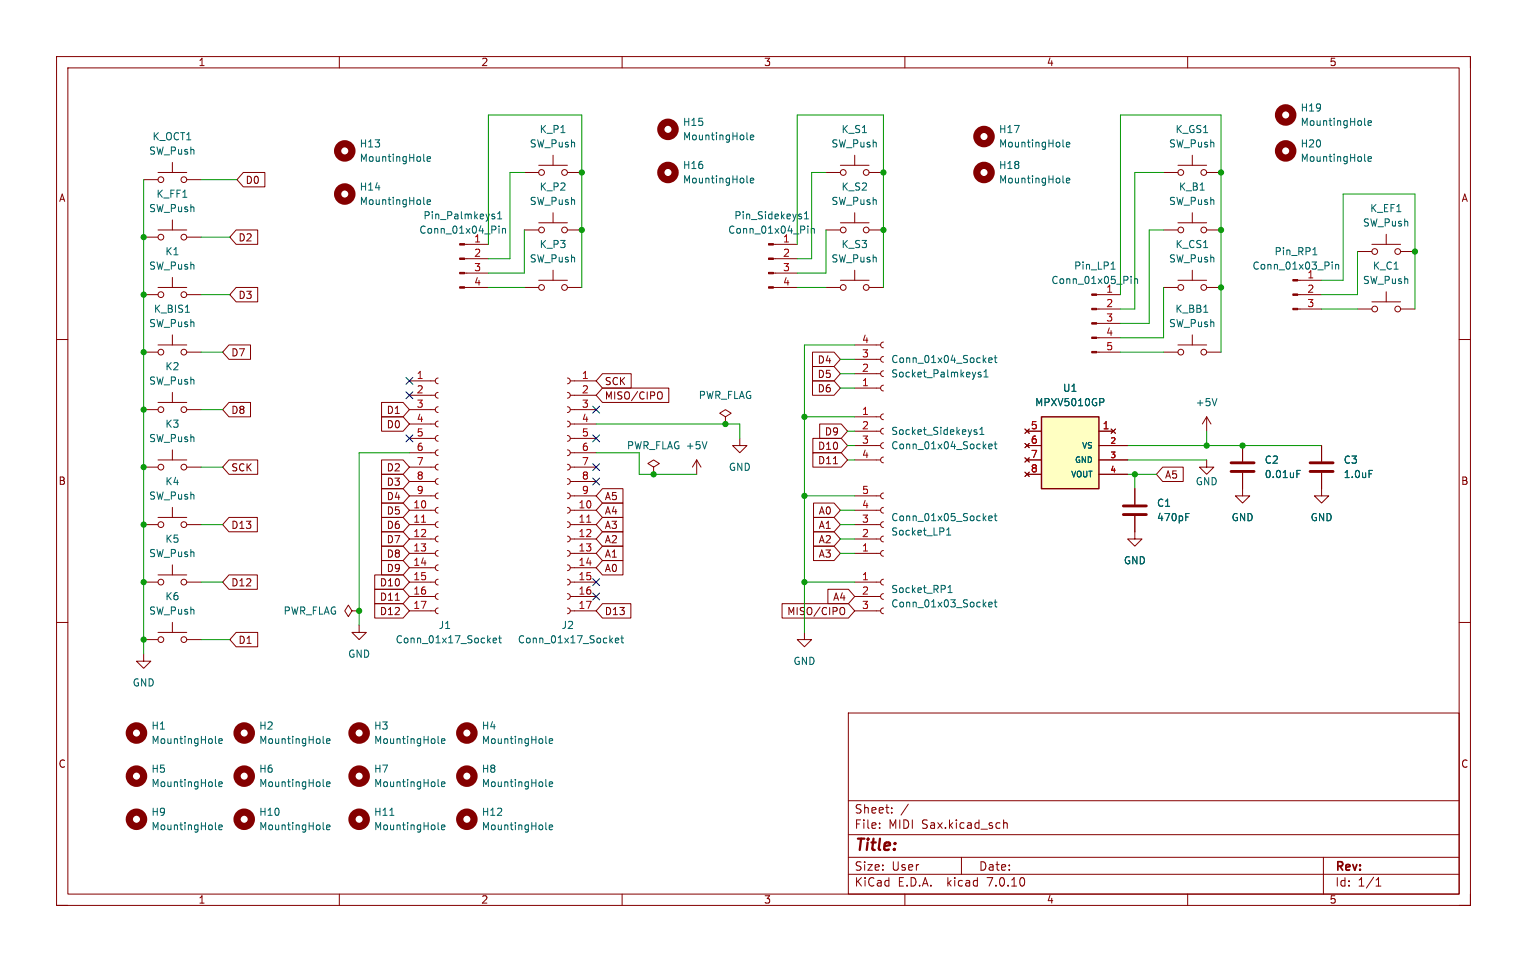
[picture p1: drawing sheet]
<svg xmlns="http://www.w3.org/2000/svg" width="270mm" height="170mm" viewBox="0 0 270 170" stroke-linecap="round" stroke-linejoin="round" font-family="sans-serif">
<g fill="none" stroke="#840000" stroke-width=".18">
<path d="M10 10h250v150h-250zM12 12h246v146h-246zM60 10v2M110 10v2M160 10v2M210 10v2M260 10v2M25.4 31.8h2.5M27.9 30.5h5.1M30.5 28.7v1.8M30.5 38.9v1.7M33 31.8h2.6"/>
<path d="M43 30.5h3.8v2.5h-3.8l-1.1-1.2zM92.7 30.5h2.5M95.2 39.4h5.1M95.2 29.2h5.1M97.8 27.4v1.8M97.8 37.6v1.8M100.3 30.5h2.6M146 30.5h2.6M148.6 39.4h5.1M148.6 29.2h5.1M151.1 27.4v1.8M151.1 37.6v1.8"/>
<path d="M153.7 30.5h2.5M205.7 30.5h2.6M208.3 39.4h5.1M208.3 29.2h5.1M210.8 27.4v1.8M210.8 37.6v1.8M213.4 30.5h2.5M10 60h2M25.4 52.1h2.5M25.4 41.9h2.5M27.9 40.6h5.1M27.9 50.8h5.1"/>
<path d="M30.5 49v1.8M30.5 59.2v1.8M33 52.1h2.6M33 41.9h2.6M41.8 40.6h3.8v2.6h-3.8l-1.2-1.3zM41.8 50.8h3.8v2.5h-3.8l-1.2-1.2zM82.1 50.8h4.3M82.1 48.3h4.3M82.1 45.7h4.3M82.1 43.2h4.3M92.7 40.6h2.5M92.7 50.8h2.5"/>
<path d="M95.2 49.5h5.1M97.8 47.8v1.7M100.3 40.6h2.6M100.3 50.8h2.6M136.8 50.8h4.2M136.8 48.3h4.2M136.8 45.7h4.2M136.8 43.2h4.2M146 40.6h2.6M146 50.8h2.6M148.6 49.5h5.1M151.1 47.8v1.7"/>
<path d="M153.7 40.6h2.5M153.7 50.8h2.5M193.9 54.6h4.2M193.9 59.7h4.2M193.9 57.2h4.2M193.9 52.1h4.2M205.7 40.6h2.6M205.7 50.8h2.6M208.3 49.5h5.1M210.8 47.8v1.7M210.8 59.2v1.8M213.4 40.6h2.5"/>
<path d="M213.4 50.8h2.5M229.5 49.5h4.2M229.5 54.6h4.2M229.5 52.1h4.2M240 54.6h2.6M240 44.5h2.6M242.6 43.2h5M242.6 53.3h5M245.1 41.4v1.8M245.1 51.6v1.7M247.6 54.6h2.6M247.6 44.5h2.6"/>
<path d="M258 60h2M25.4 72.4h2.5M25.4 62.2h2.5M27.9 61h5.1M27.9 71.1h5.1M30.5 69.3v1.8M30.5 79.5v1.8M33 72.4h2.6M33 62.2h2.6M40.5 71.1h3.8v2.6h-3.8l-1.1-1.3zM40.5 61h3.8v2.5h-3.8l-1.1-1.3zM67.5 73.7h3.8l1.1 1.2-1.1 1.3h-3.8z"/>
<path d="M67.5 71.1h3.8l1.1 1.3-1.1 1.3h-3.8zM72.4 72.4h4.6M72.4 77.5h4.6M72.4 74.9h4.6M72.4 69.9h4.6M72.4 67.3h4.6M77.5 79.5l-.4 .1-.1 .4 .1 .4 .4 .1M77.5 77l-.4 .1-.1 .4 .1 .3 .4 .2M77.5 74.4l-.4 .2-.1 .3 .1 .4 .4 .1M77.5 71.9l-.4 .1-.1 .4 .1 .3 .4 .2M77.5 69.3l-.4 .2-.1 .3 .1 .4 .4 .2M77.5 66.8l-.4 .1-.1 .4 .1 .4 .4 .1"/>
<path d="M100.3 79.5l.4 .2 .1 .3-.1 .4-.4 .1M100.3 77l.4 .1 .1 .4-.1 .3-.4 .2M100.3 74.4l.4 .2 .1 .3-.1 .4-.4 .1M100.3 71.9l.4 .1 .1 .4-.1 .4-.4 .1M100.3 69.3l.4 .2 .1 .4-.1 .3-.4 .2M100.3 66.8l.4 .2 .1 .3-.1 .4-.4 .1M100.8 72.4h4.6M100.8 77.5h4.6M100.8 74.9h4.6M100.8 69.9h4.6M100.8 67.3h4.6M106.5 66h5.1v2.6h-5.1l-1.1-1.3z"/>
<path d="M106.5 68.6h11.8v2.5h-11.8l-1.1-1.2zM116.6 69.3a.43 .43 0 0 1 .5 .4v.4a.43 .43 0 0 1-.5 .4M128.3 73.7l1-.7-1-.6-1 .6 1 .7v1.2M128.3 74.9h.1M130.8 77.5v1.2h1.3l-1.3 1.3-1.3-1.3h1.3M143.7 64.8h3.8l1.1 1.2-1.1 1.3h-3.8zM143.7 67.3h3.8l1.1 1.3-1.1 1.3h-3.8zM143.7 62.2h3.8l1.1 1.3-1.1 1.3h-3.8zM143.7 77.5h5l1.2 1.2-1.2 1.3h-5zM144.9 74.9h3.8l1.2 1.3-1.2 1.3h-3.8zM151.1 61h4.6M151.1 63.5h4.6"/>
<path d="M151.1 66h4.6M151.1 68.6h4.6M151.1 78.7h4.6M151.1 76.2h4.6M151.1 73.7h4.6M156.2 60.5l-.3 .1-.2 .3 .1 .4 .4 .2M156.2 63l-.3 .1-.2 .4 .1 .4 .4 .1M156.2 65.5l-.3 .2-.2 .3 .1 .4 .4 .1M156.2 68.1l-.3 .1-.2 .4 .1 .3 .4 .2M156.2 78.2l-.3 .2-.2 .3 .1 .4 .4 .1M156.2 75.7l-.3 .1-.2 .4 .1 .4 .4 .1M156.2 73.2l-.3 .1-.2 .3 .1 .4 .4 .2"/>
<path d="M181.2 75.8l.8 .8M181.2 78.4l.8 .7M181.6 78.7h2.5M181.6 76.2h2.5M182 75.8l-.8 .8M182 78.4l-.8 .7M193.9 62.2h4.2M194.3 78.7h5.1M194.3 76.2h2.5M196.5 75.8l.7 .8M197.2 75.8l-.7 .8M205.7 62.2h2.6"/>
<path d="M208.3 61h5.1M213.4 62.2h2.5M213.4 73.7l-.8 1.2M213.4 73.7v2.5M213.4 73.7l.7 1.2M219.7 78.7v2.8M233.7 78.7v2.8M25.4 92.7h2.5M25.4 82.6h2.5M27.9 91.4h5.1M27.9 81.3h5.1M30.5 89.7v1.7"/>
<path d="M30.5 99.8v1.8M33 92.7h2.6M33 82.6h2.6M40.5 81.3h5.1v2.5h-5.1l-1.1-1.2zM40.5 91.4h5v2.6h-5l-1.1-1.3zM67.5 83.8h3.8l1.1 1.3-1.1 1.3h-3.8zM67.5 81.3h3.8l1.1 1.3-1.1 1.2h-3.8zM67.5 94h3.8l1.1 1.2-1.1 1.3h-3.8zM67.5 91.4h3.8l1.1 1.3-1.1 1.3h-3.8zM67.5 88.9h3.8l1.1 1.3-1.1 1.2h-3.8zM67.5 96.5h3.8l1.1 1.3-1.1 1.3h-3.8zM67.5 86.4h3.8l1.1 1.2-1.1 1.3h-3.8z"/>
<path d="M67.5 99.1h3.8l1.1 1.2-1.1 1.3h-3.8zM72.4 92.7h4.6M72.4 82.6h4.6M72.4 87.6h4.6M72.4 90.2h4.6M72.4 95.2h4.6M72.4 97.8h4.6M72.4 85.1h4.6M72.4 80h4.6M77.5 99.8l-.4 .2-.1 .3 .1 .4 .4 .1M77.5 97.3l-.4 .1-.1 .4 .1 .3 .4 .2M77.5 94.7l-.4 .2-.1 .3 .1 .4 .4 .2"/>
<path d="M77.5 92.2l-.4 .1-.1 .4 .1 .4 .4 .1M77.5 89.7l-.4 .1-.1 .4 .1 .3 .4 .2M77.5 87.1l-.4 .2-.1 .3 .1 .4 .4 .1M77.5 84.6l-.4 .1-.1 .4 .1 .3 .4 .2M77.5 82l-.4 .2-.1 .3 .1 .4 .4 .2M100.3 99.8l.4 .2 .1 .3-.1 .4-.4 .1M100.3 97.3l.4 .1 .1 .4-.1 .4-.4 .1M100.3 94.7l.4 .2 .1 .4-.1 .3-.4 .2M100.3 92.2l.4 .2 .1 .3-.1 .4-.4 .1M100.3 89.7l.4 .1 .1 .4-.1 .3-.4 .2M100.3 87.1l.4 .2 .1 .3-.1 .4-.4 .1M100.3 84.6l.4 .1 .1 .4-.1 .4-.4 .1"/>
<path d="M100.3 82l.4 .2 .1 .4-.1 .3-.4 .2M100.8 92.7h4.6M100.8 82.6h4.6M100.8 87.6h4.6M100.8 90.2h4.6M100.8 95.2h4.6M100.8 97.8h4.6M100.8 85.1h4.6M100.8 80h4.6M106.5 88.9h3.7v2.5h-3.7l-1.1-1.2zM106.5 86.4h3.7v2.5h-3.7l-1.1-1.3zM106.5 91.4h3.7v2.6h-3.7l-1.1-1.3z"/>
<path d="M106.5 96.5h3.7v2.6h-3.7l-1.1-1.3zM106.5 94h3.7v2.5h-3.7l-1.1-1.3zM106.5 99.1h3.7v2.5h-3.7l-1.1-1.3zM115.6 82.6l1-.7-1-.6-1 .6 1 .7v1.2M115.6 83.8h.1M123.2 81.3l-.8 1.3M123.2 81.3v2.5M123.2 81.3l.8 1.3M143.7 80h5l1.2 1.3-1.2 1.3h-5zM143.8 96.5h3.7l1.1 1.3-1.1 1.3h-3.7zM143.8 88.9h3.7l1.1 1.3-1.1 1.2h-3.7zM143.8 91.4h3.7l1.1 1.3-1.1 1.3h-3.7z"/>
<path d="M143.8 94h3.7l1.1 1.2-1.1 1.3h-3.7zM147.4 82h.7M151.1 92.7h4.6M151.1 81.3h4.6M151.1 87.6h4.6M151.1 90.2h4.6M151.1 95.2h4.6M151.1 97.8h4.6M156.2 80.8l-.3 .1-.2 .4 .1 .3 .4 .2M156.2 87.1l-.3 .2-.2 .3 .1 .4 .4 .1M156.2 89.7l-.3 .1-.2 .4 .1 .3 .4 .2M156.2 92.2l-.3 .1-.2 .4 .1 .4 .4 .1"/>
<path d="M156.2 94.7l-.3 .2-.2 .3 .1 .4 .4 .2M156.2 97.3l-.3 .1-.2 .4 .1 .3 .4 .2M181.2 80.9l.8 .8M181.2 83.4l.8 .8M181.6 81.3h2.5M181.6 83.8h2.5M182 80.9l-.8 .8M182 83.4l-.8 .8M194.3 81.3h5.1M194.3 83.8h5.1M200.7 91.2v4h1.2l-1.2 1.3-1.3-1.3h1.3M200.7 86.4v2.8"/>
<path d="M205.6 82.5h3.6v2.6h-3.6l-1.1-1.3zM213.4 81.3v1.3h1.2l-1.2 1.2-1.3-1.2h1.3M219.7 83.6v4h1.3l-1.3 1.3-1.3-1.3h1.3M233.7 83.6v4h1.2l-1.2 1.3-1.3-1.3h1.3M10 110h2M25.4 115.6v1.2h1.3l-1.3 1.3-1.3-1.3h1.3M25.4 102.9h2.5M25.4 113h2.5M27.9 101.6h5.1M27.9 111.8h5.1M30.5 110v1.8M33 102.9h2.6"/>
<path d="M33 113h2.6M40.5 101.6h5v2.5h-5l-1.1-1.2zM41.8 111.8h3.8v2.5h-3.8l-1.2-1.3zM62.2 107.9l-.6-1-.6 1 .6 1.1 .6-1.1h1.3M63.5 107.9h.1M63.5 110.5v1.3h1.3l-1.3 1.2-1.3-1.2h1.3M66.3 104.1h5l1.1 1.3-1.1 1.3h-5zM66.3 101.6h5l1.1 1.3-1.1 1.2h-5zM66.3 106.7h5l1.1 1.2-1.1 1.3h-5zM69.9 106.1h.7M72.4 102.9h4.6M72.4 107.9h4.6"/>
<path d="M72.4 105.4h4.6M72.4 100.3h4.6M77.5 107.4l-.4 .2-.1 .3 .1 .4 .4 .2M77.5 104.9l-.4 .1-.1 .4 .1 .4 .4 .1M77.5 102.4l-.4 .1-.1 .4 .1 .3 .4 .2M100.3 107.4l.4 .2 .1 .4-.1 .3-.4 .2M100.3 104.9l.4 .2 .1 .3-.1 .4-.4 .1M100.3 102.4l.4 .1 .1 .4-.1 .3-.4 .2M100.8 102.9h4.6M100.8 107.9h4.6M100.8 105.4h4.6M100.8 100.3h4.6"/>
<path d="M106.5 106.7h5v2.5h-5l-1.1-1.3zM138.3 106.7h11.7l1.1 1.2-1.1 1.3h-11.7zM142.2 111.8v1.2h1.3l-1.3 1.3-1.2-1.3h1.2M146.4 104.1h3.6l1.1 1.3-1.1 1.3h-3.6zM148.8 107.4a.43 .43 0 0 1 .6 .4v.4a.43 .43 0 0 1-.6 .4M151.1 102.9h4.6M151.1 107.9h4.6M151.1 105.4h4.6M156.2 107.4l-.3 .2-.2 .3 .1 .4 .4 .2M156.2 104.9l-.3 .1-.2 .4 .1 .4 .4 .1M156.2 102.4l-.3 .1-.2 .4 .1 .3 .4 .2M258 110h2"/>
<path d="M150 126h108v32h-108zM60 158v2M110 158v2M150 154.5h108M150 151.5h108M150 147.5h108M150 141.5h108M155.5 146.2v.2M155.5 145.5v.1M157.7 143.5v.2M157.7 142.8v.1M160 158v2"/>
<path d="M160.6 142.1l-1.3 1.9M170 151.5v3M177.5 144.9v1.5M177.5 145.5l.2-.1 .3 .1 .1 .9M210 158v2M234 151.5v6.5M243.3 156.6h.9M243.3 155.5l.4-.4v1.5M260 158v2h-2M10 160h2"/>
<circle cx="28.4" cy="31.8" r=".51"/>
<circle cx="32.5" cy="31.8" r=".51"/>
<circle cx="95.8" cy="30.5" r=".51"/>
<circle cx="99.8" cy="30.5" r=".51"/>
<circle cx="149.1" cy="30.5" r=".51"/>
<circle cx="153.2" cy="30.5" r=".51"/>
<circle cx="208.8" cy="30.5" r=".51"/>
<circle cx="212.9" cy="30.5" r=".51"/>
<circle cx="28.4" cy="52.1" r=".51"/>
<circle cx="28.4" cy="41.9" r=".51"/>
<circle cx="32.5" cy="41.9" r=".51"/>
<circle cx="32.5" cy="52.1" r=".51"/>
<circle cx="95.8" cy="50.8" r=".51"/>
<circle cx="95.8" cy="40.6" r=".51"/>
<circle cx="99.8" cy="50.8" r=".51"/>
<circle cx="99.8" cy="40.6" r=".51"/>
<circle cx="149.1" cy="50.8" r=".51"/>
<circle cx="149.1" cy="40.6" r=".51"/>
<circle cx="153.2" cy="40.6" r=".51"/>
<circle cx="153.2" cy="50.8" r=".51"/>
<circle cx="208.8" cy="50.8" r=".51"/>
<circle cx="208.8" cy="40.6" r=".51"/>
<circle cx="212.9" cy="40.6" r=".51"/>
<circle cx="212.9" cy="50.8" r=".51"/>
<circle cx="243.1" cy="54.6" r=".51"/>
<circle cx="243.1" cy="44.5" r=".51"/>
<circle cx="247.1" cy="54.6" r=".51"/>
<circle cx="247.1" cy="44.5" r=".51"/>
<circle cx="28.4" cy="72.4" r=".51"/>
<circle cx="28.4" cy="62.2" r=".51"/>
<circle cx="32.5" cy="62.2" r=".51"/>
<circle cx="32.5" cy="72.4" r=".51"/>
<circle cx="208.8" cy="62.2" r=".51"/>
<circle cx="212.9" cy="62.2" r=".51"/>
<circle cx="28.4" cy="82.6" r=".51"/>
<circle cx="28.4" cy="92.7" r=".51"/>
<circle cx="32.5" cy="82.6" r=".51"/>
<circle cx="32.5" cy="92.7" r=".51"/>
<circle cx="28.4" cy="113" r=".51"/>
<circle cx="28.4" cy="102.9" r=".51"/>
<circle cx="32.5" cy="113" r=".51"/>
<circle cx="32.5" cy="102.9" r=".51"/>
</g>
<path d="M198.6 90.9h4.1M198.6 89.4h4.1M217.7 83.3h4M217.7 81.8h4M231.6 83.3h4.1M231.6 81.8h4.1" fill="none" stroke="#840000" stroke-width=".51"/>
<g fill="none" stroke="#006464" stroke-width=".18">
<path d="M74.9 36l.2 .1M74.9 28.3l.2 .2M75.5 35.7l.6-.1v-.2l-.4-.1-.2 .2 .1 .6h.5M75.5 28.1l.6-.1v-.3h-.4l-.2 .2 .1 .6h.5M87.1 38.3h.3l.1 .2-.2 .2h-.2M87.1 37.8l.3 .1M88 38.7h.7M88 37.8l.4-.4v1.3M88.2 39.9v.2M132.1 32.1l.2 .2M132.1 24.5l.2 .2M132.7 31.9l.6-.1-.1-.3h-.3l-.2 .2v.6h.5"/>
<path d="M132.7 24.3l.6-.1-.1-.3h-.3l-.2 .1v.6h.5M141.7 38.3v.3M142.2 38.7h.8M142.2 37.8l.4-.4v1.3M142.8 39.9v.2M187.9 25.8l.2 .2M187.9 32.1l.2 .2M188.6 25.6l.6-.2-.1-.2-.4-.1-.1 .2v.6h.5M188.6 31.9l.6-.1-.1-.3h-.4l-.1 .2v.6h.5M241.3 22l.2 .2M241.3 28.3l.2 .2M241.9 21.7l.6-.1-.1-.2-.3-.1-.2 .2 .1 .6h.4"/>
<path d="M241.9 28.1l.6-.1-.1-.3h-.3l-.2 .2 .1 .6h.4M32.8 55.2h.7M88.2 40.4v.8M88.8 40.5l.2-.1h.3l.1 .8M88.8 40.4v.8M142.8 40.4v.8M143.4 40.4v.8M143.4 40.5l.2-.1h.3l.1 .8M196.5 47.6h.7M196.7 46.5l.1-.2v1.3M200 48.8v.2M200 49.3v.8"/>
<path d="M200.6 49.3v.8M200.6 49.4l.2-.1h.3v.8M212.8 55.2h.8M232.1 45h.8M235.6 46.3v.1M235.6 46.7v.9M236.2 46.7v.9M236.2 46.8l.1-.1 .3 .1 .1 .8M125 78l-.4 1.3M172.3 76.3l.4 .1 .1 .2-.2 .2-.4-.1M172.3 76h.4M173.3 76.8h.7"/>
<path d="M173.3 75.9l.3-.4v1.3M173.4 65.8h-.3l-.1 .2v.1l.4 .2v.3h-.4M174 66.6h.7M174 65.7l.3-.4v1.3M174.8 63.7l.6-.2v-.2l-.4-.1-.2 .2 .1 .6h.5M174.8 78.9l.6-.1v-.3h-.4l-.2 .2 .1 .6h.5M175.8 63.2h.5M175.8 78.5h.5M176 62.8v1.1l.3 .2M176 78v1.1l.3 .2M194.9 70.4l.3 .3-.1 .3-.2 .1M215.2 70.4l-.4 1.3"/>
<path d="M167.4 94.6h.7M167.4 93.7l.4-.4v1.3M174.8 91.6l.6-.1v-.3h-.4l-.2 .2 .1 .6h.5M175.8 91.2h.5M176 90.7v1.1l.3 .2M209.7 91.4h.4M209.7 90.7h.6M229.3 83.7h.4M229.3 83.1h.6M242.1 83.1h.6M87.2 113.2l.6-.1-.1-.3h-.3l-.2 .1 .1 .6h.4M88.2 112.8h.4"/>
<path d="M88.3 112.3v1.1l.3 .2M108.8 113.2l.6-.1v-.3h-.4l-.2 .1 .1 .6h.5M109.8 112.8h.5M110 112.3v1.1l.3 .2M167.6 104.7h.8M167.6 103.8l.4-.4v1.3M174.8 106.8l.6-.1v-.2l-.4-.1-.2 .2 .1 .6h.5M175.8 106.4h.5M176 106v1.1l.3 .2M38.1 138.8l.2 .2M38.1 131.2l.2 .2M38.7 138.6l.6-.1-.1-.3h-.3l-.2 .1 .1 .6h.4"/>
<path d="M38.7 131l.6-.2-.1-.2-.3-.1-.2 .2 .1 .6h.4M57.1 131.2l.2 .2M57.1 138.8l.2 .2M57.7 138.6l.6-.1v-.3h-.4l-.2 .1 .1 .6h.5M57.7 131l.6-.2v-.2l-.4-.1-.2 .2 .1 .6h.5M77.5 131.2l.1 .2M77.5 138.8l.1 .2M78.1 138.6l.6-.1-.1-.3h-.4l-.1 .1v.6h.5M78.1 131l.6-.2-.1-.2-.4-.1-.1 .2v.6h.5M96.5 131.2l.2 .2M96.5 138.8l.2 .2M97.1 131l.6-.2v-.2l-.4-.1-.2 .2 .1 .6h.5"/>
<path d="M97.1 138.6l.6-.1v-.3h-.4l-.2 .1 .1 .6h.5M38.1 146.4l.2 .2M38.7 146.2l.6-.1-.1-.3h-.3l-.2 .2 .1 .6h.4M57.1 146.4l.2 .2M57.7 146.2l.6-.1v-.3h-.4l-.2 .2 .1 .6h.5M68.9 144.1h.8M77.5 146.4l.1 .2M78.1 146.2l.6-.1-.1-.3h-.4l-.1 .2v.6h.5M96.5 146.4l.2 .2M97.1 146.2l.6-.1v-.3h-.4l-.2 .2 .1 .6h.5"/>
</g>
<g fill="none" stroke="#840000" stroke-width="1.3">
<circle cx="61" cy="26.7" r="1.27"/>
<circle cx="61" cy="34.3" r="1.27"/>
<circle cx="118.1" cy="22.9" r="1.27"/>
<circle cx="118.1" cy="30.5" r="1.27"/>
<circle cx="174" cy="24.1" r="1.27"/>
<circle cx="174" cy="30.5" r="1.27"/>
<circle cx="227.3" cy="20.3" r="1.27"/>
<circle cx="227.3" cy="26.7" r="1.27"/>
<circle cx="24.1" cy="129.5" r="1.27"/>
<circle cx="24.1" cy="137.2" r="1.27"/>
<circle cx="43.2" cy="129.5" r="1.27"/>
<circle cx="43.2" cy="137.2" r="1.27"/>
<circle cx="63.5" cy="129.5" r="1.27"/>
<circle cx="63.5" cy="137.2" r="1.27"/>
<circle cx="82.5" cy="137.2" r="1.27"/>
<circle cx="82.5" cy="129.5" r="1.27"/>
<circle cx="24.1" cy="144.8" r="1.27"/>
<circle cx="43.2" cy="144.8" r="1.27"/>
<circle cx="63.5" cy="144.8" r="1.27"/>
<circle cx="82.5" cy="144.8" r="1.27"/>
</g>
<path d="M184.1 73.7h10.2v12.7h-10.2z" fill="#ffffc2" stroke="#ffffc2" stroke-width=".18"/>
<path d="M184.1 73.7h10.2v12.7h-10.2z" fill="none" stroke="#840000" stroke-width=".25"/>
<g fill="#840000" stroke="#840000" stroke-width=".18">
<path d="M135.9 50.7h.9v.2h-.9z"/>
<path d="M135.9 48.1h.9v.3h-.9z"/>
<path d="M135.9 45.6h.9v.2h-.9z"/>
<path d="M135.9 43.1h.9v.2h-.9z"/>
<path d="M193 62.1h.9v.3h-.9z"/>
<path d="M193 59.6h.9v.2h-.9z"/>
<path d="M193 57h.9v.3h-.9z"/>
<path d="M193 54.5h.9v.2h-.9z"/>
<path d="M193 51.9h.9v.3h-.9z"/>
<path d="M228.6 54.5h.9v.2h-.9z"/>
<path d="M228.6 51.9h.9v.3h-.9z"/>
<path d="M228.6 49.4h.9v.3h-.9z"/>
<path d="M81.3 50.7h.8v.2h-.8z"/>
<path d="M81.3 48.1h.8v.3h-.8z"/>
<path d="M81.3 45.6h.8v.2h-.8z"/>
<path d="M81.3 43.1h.8v.2h-.8z"/>
</g>
<path d="M74.5 92.3h.8M103.7 92.3h.8" fill="none" stroke="#a90000" stroke-width=".18"/>
<g fill="none" stroke="#009600" stroke-width=".18">
<path d="M25.4 31.8v83.8M35.6 31.8h6.3M92.7 30.5h-2.5v15.2h-3.8M146 30.5h-2.5v15.2h-2.5M205.7 30.5h-5v24.1h-2.6M35.6 52.1h5M35.6 41.9h5M86.4 43.2v-22.9h16.5v30.5M86.4 50.8h6.3M92.7 40.6v7.7h-6.3M141 43.2v-22.9h15.2v30.5M141 50.8h5"/>
<path d="M146 40.6v7.7h-5M198.1 52.1v-31.8h17.8v41.9M205.7 50.8v8.9h-7.6M205.7 40.6h-2.5v16.6h-5.1M233.7 54.6h6.3M233.7 49.5h3.8v-15.2h12.7v20.3M240 44.5v7.6h-6.3M35.6 62.2h3.8M35.6 72.4h3.8M105.4 74.9h25.4v2.6M142.2 73.7h8.9M148.6 68.6h2.5"/>
<path d="M148.6 63.5h2.5M148.6 66h2.5M149.9 78.7h1.2M149.9 76.2h1.2M151.1 61h-8.9v50.8M198.1 62.2h7.6M199.4 78.7h34.3M213.4 76.2v2.5M35.6 92.7h3.8M35.6 82.6h3.8M72.4 80h-8.9v30.5M105.4 80h7.6v3.8h10.2"/>
<path d="M142.2 87.6h8.9M148.6 90.2h2.5M148.6 92.7h2.5M148.6 95.2h2.5M148.6 97.8h2.5M149.9 81.3h1.2M199.4 81.3h14M199.4 83.8h5.1M200.7 83.8v2.6M35.6 102.9h3.8M35.6 113h5M142.2 102.9h8.9"/>
</g>
<g fill="none" stroke="#000084" stroke-width=".18">
<path d="M71.8 66.7l1.2 1.2M71.8 69.2l1.2 1.3M71.8 76.9l1.2 1.2M73 66.7l-1.2 1.2M73 69.2l-1.2 1.3M73 76.9l-1.2 1.2M104.8 76.9l1.2 1.2M104.8 71.8l1.2 1.2M106 76.9l-1.2 1.2M106 71.8l-1.2 1.2M104.8 81.9l1.2 1.3M104.8 84.5l1.2 1.2"/>
<path d="M106 81.9l-1.2 1.3M106 84.5l-1.2 1.2M104.8 102.3l1.2 1.2M104.8 104.8l1.2 1.2M106 102.3l-1.2 1.2M106 104.8l-1.2 1.2"/>
</g>
<g fill="#009600" stroke="#009600" stroke-width=".18">
<circle cx="142.2" cy="87.6" r=".46"/>
<circle cx="128.3" cy="74.9" r=".46"/>
<circle cx="142.2" cy="73.7" r=".46"/>
<circle cx="156.2" cy="40.6" r=".46"/>
<circle cx="142.2" cy="102.9" r=".46"/>
<circle cx="219.7" cy="78.7" r=".46"/>
<circle cx="200.7" cy="83.8" r=".46"/>
<circle cx="213.4" cy="78.7" r=".46"/>
<circle cx="25.4" cy="72.4" r=".46"/>
<circle cx="25.4" cy="82.6" r=".46"/>
<circle cx="25.4" cy="62.2" r=".46"/>
<circle cx="25.4" cy="92.7" r=".46"/>
<circle cx="250.2" cy="44.5" r=".46"/>
<circle cx="215.9" cy="40.6" r=".46"/>
<circle cx="215.9" cy="30.5" r=".46"/>
<circle cx="215.9" cy="50.8" r=".46"/>
<circle cx="156.2" cy="30.5" r=".46"/>
<circle cx="102.9" cy="40.6" r=".46"/>
<circle cx="102.9" cy="30.5" r=".46"/>
<circle cx="25.4" cy="41.9" r=".46"/>
<circle cx="25.4" cy="52.1" r=".46"/>
<circle cx="115.6" cy="83.8" r=".46"/>
<circle cx="25.4" cy="102.9" r=".46"/>
<circle cx="25.4" cy="113" r=".46"/>
<circle cx="63.5" cy="107.9" r=".46"/>
</g>
<text font-size="2.8" fill="#840000" x="151" y="150.9">Title:</text>
<g font-size="2.1" fill="#840000">
<text x="151" y="144">Sheet:</text>
<text x="151" y="146.7">File:</text>
<text x="157.1" y="146.7">MIDI</text>
<text x="163" y="146.7">Sax.kicad_sch</text>
<text x="151" y="154.1">Size:</text>
<text x="157.7" y="154.1">User</text>
<text x="173" y="154.1">Date:</text>
<text x="236" y="154.3">Rev:</text>
<text x="151" y="156.9">KiCad</text>
<text x="158.7" y="156.9">E.D.A.</text>
<text x="167.6" y="156.9">kicad</text>
<text x="174.8" y="156.9">7.0.10</text>
<text x="236" y="156.9">Id:</text>
<text x="240.1" y="156.9">1/1</text>
</g>
<g font-size="1.8" fill="#840000">
<text x="35" y="11.9">1</text>
<text x="85" y="11.9">2</text>
<text x="135" y="11.9">3</text>
<text x="185" y="11.9">4</text>
<text x="235" y="11.9">5</text>
<text x="10.3" y="35.9">A</text>
<text x="43.3" y="32.7">D0</text>
<text x="258.3" y="35.9">A</text>
<text x="42.1" y="42.9">D2</text>
<text x="42.1" y="53">D3</text>
<text x="40.8" y="63.2">D7</text>
<text x="144.5" y="64.5">D4</text>
<text x="106.8" y="68.3">SCK</text>
<text x="106.8" y="70.8">MISO/CIPO</text>
<text x="144.5" y="67">D5</text>
<text x="144.5" y="69.5">D6</text>
<text x="40.8" y="73.3">D8</text>
<text x="68.3" y="75.9">D0</text>
<text x="68.3" y="73.3">D1</text>
<text x="145.7" y="77.2">D9</text>
<text x="40.8" y="83.5">SCK</text>
<text x="68.3" y="83.5">D2</text>
<text x="144.5" y="79.7">D10</text>
<text x="144.5" y="82.2">D11</text>
<text x="10.3" y="85.9">B</text>
<text x="68.3" y="86">D3</text>
<text x="68.3" y="88.6">D4</text>
<text x="106.8" y="88.6">A5</text>
<text x="205.9" y="84.8">A5</text>
<text x="258.3" y="85.9">B</text>
<text x="40.8" y="93.7">D13</text>
<text x="68.3" y="93.7">D6</text>
<text x="68.3" y="91.1">D5</text>
<text x="106.8" y="91.1">A4</text>
<text x="106.8" y="93.7">A3</text>
<text x="144.7" y="91.1">A0</text>
<text x="144.7" y="93.7">A1</text>
<text x="68.3" y="96.2">D7</text>
<text x="68.3" y="98.7">D8</text>
<text x="68.3" y="101.3">D9</text>
<text x="106.8" y="98.7">A1</text>
<text x="106.8" y="96.2">A2</text>
<text x="106.8" y="101.3">A0</text>
<text x="144.7" y="98.7">A3</text>
<text x="144.7" y="96.2">A2</text>
<text x="40.8" y="103.8">D12</text>
<text x="67.1" y="106.4">D11</text>
<text x="67.1" y="103.8">D10</text>
<text x="147.2" y="106.4">A4</text>
<text x="42.1" y="114">D1</text>
<text x="67.1" y="108.9">D12</text>
<text x="106.8" y="108.9">D13</text>
<text x="139.1" y="108.9">MISO/CIPO</text>
<text x="10.3" y="135.9">C</text>
<text x="258.3" y="135.9">C</text>
<text x="35" y="159.9">1</text>
<text x="85" y="159.9">2</text>
<text x="135" y="159.9">3</text>
<text x="185" y="159.9">4</text>
<text x="235" y="159.9">5</text>
</g>
<g font-size="1.8" fill="#006464">
<text x="95.3" y="23.7">K_P1</text>
<text x="120.7" y="22.5">H15</text>
<text x="148.7" y="23.7">K_S1</text>
<text x="176.5" y="23.7">H17</text>
<text x="207.8" y="23.7">K_GS1</text>
<text x="229.9" y="19.9">H19</text>
<text x="229.9" y="22.5">MountingHole</text>
<text x="26.3" y="27.5">SW_Push</text>
<text x="26.9" y="25">K_OCT1</text>
<text x="63.5" y="26.3">H13</text>
<text x="63.5" y="28.8">MountingHole</text>
<text x="93.6" y="26.3">SW_Push</text>
<text x="120.7" y="25">MountingHole</text>
<text x="146.9" y="26.3">SW_Push</text>
<text x="176.5" y="26.3">MountingHole</text>
<text x="206.6" y="26.3">SW_Push</text>
<text x="229.9" y="26.3">H20</text>
<text x="229.9" y="28.8">MountingHole</text>
<text x="27.6" y="35.2">K_FF1</text>
<text x="63.5" y="33.9">H14</text>
<text x="95.3" y="33.9">K_P2</text>
<text x="120.7" y="30.1">H16</text>
<text x="120.7" y="32.6">MountingHole</text>
<text x="148.7" y="33.9">K_S2</text>
<text x="176.5" y="30.1">H18</text>
<text x="176.5" y="32.6">MountingHole</text>
<text x="208.4" y="33.9">K_B1</text>
<text x="26.3" y="37.7">SW_Push</text>
<text x="63.5" y="36.4">MountingHole</text>
<text x="74" y="41.5">Conn_01x04_Pin</text>
<text x="74.8" y="39">Pin_Palmkeys1</text>
<text x="93.6" y="36.4">SW_Push</text>
<text x="128.7" y="41.5">Conn_01x04_Pin</text>
<text x="129.7" y="39">Pin_Sidekeys1</text>
<text x="146.9" y="36.4">SW_Push</text>
<text x="206.6" y="36.4">SW_Push</text>
<text x="240.9" y="40.2">SW_Push</text>
<text x="242.2" y="37.7">K_EF1</text>
<text x="26.3" y="47.9">SW_Push</text>
<text x="29.1" y="45.3">K1</text>
<text x="83.7" y="42.9">1</text>
<text x="93.6" y="46.6">SW_Push</text>
<text x="95.3" y="44">K_P3</text>
<text x="138.4" y="42.9">1</text>
<text x="146.9" y="46.6">SW_Push</text>
<text x="148.7" y="44">K_S3</text>
<text x="189.8" y="47.9">Pin_LP1</text>
<text x="206.6" y="46.6">SW_Push</text>
<text x="207.8" y="44">K_CS1</text>
<text x="221.4" y="47.9">Conn_01x03_Pin</text>
<text x="225.3" y="45.3">Pin_RP1</text>
<text x="242.6" y="47.9">K_C1</text>
<text x="185.8" y="50.4">Conn_01x05_Pin</text>
<text x="195.5" y="51.8">1</text>
<text x="231.1" y="49.3">1</text>
<text x="240.9" y="50.4">SW_Push</text>
<text x="26.3" y="58">SW_Push</text>
<text x="27.1" y="55.5">K_BIS1</text>
<text x="206.6" y="58">SW_Push</text>
<text x="207.7" y="55.5">K_BB1</text>
<text x="29.1" y="65.6">K2</text>
<text x="157.5" y="64.4">Conn_01x04_Socket</text>
<text x="26.3" y="68.2">SW_Push</text>
<text x="123.5" y="70.7">PWR_FLAG</text>
<text x="157.5" y="66.9">Socket_Palmkeys1</text>
<text x="182.9" y="72">MPXV5010GP</text>
<text x="187.9" y="69.4">U1</text>
<text x="211.3" y="72">+5V</text>
<text x="29.1" y="75.8">K3</text>
<text x="157.5" y="77.1">Socket_Sidekeys1</text>
<text x="26.3" y="78.3">SW_Push</text>
<text x="110.8" y="79.6">PWR_FLAG +5V</text>
<text x="128.8" y="83.4">GND</text>
<text x="157.5" y="79.6">Conn_01x04_Socket</text>
<text x="223.5" y="82.1">C2</text>
<text x="237.5" y="82.1">C3</text>
<text x="26.3" y="88.5">SW_Push</text>
<text x="29.1" y="86">K4</text>
<text x="204.5" y="89.8">C1</text>
<text x="211.3" y="86">GND</text>
<text x="223.5" y="84.7">0.01uF</text>
<text x="237.5" y="84.7">1.0uF</text>
<text x="157.5" y="94.8">Socket_LP1</text>
<text x="157.5" y="92.3">Conn_01x05_Socket</text>
<text x="204.5" y="92.3">470pF</text>
<text x="217.7" y="92.3">GND</text>
<text x="231.6" y="92.3">GND</text>
<text x="26.3" y="98.7">SW_Push</text>
<text x="29.1" y="96.1">K5</text>
<text x="198.6" y="99.9">GND</text>
<text x="29.1" y="106.3">K6</text>
<text x="157.5" y="105">Socket_RP1</text>
<text x="157.5" y="107.5">Conn_01x03_Socket</text>
<text x="26.3" y="108.8">SW_Push</text>
<text x="50" y="108.8">PWR_FLAG</text>
<text x="69.9" y="113.9">Conn_01x17_Socket</text>
<text x="77.5" y="111.4">J1</text>
<text x="91.5" y="113.9">Conn_01x17_Socket</text>
<text x="99.2" y="111.4">J2</text>
<text x="61.5" y="116.4">GND</text>
<text x="140.2" y="117.7">GND</text>
<text x="23.4" y="121.5">GND</text>
<text x="26.7" y="129.1">H1</text>
<text x="26.7" y="131.7">MountingHole</text>
<text x="45.7" y="129.1">H2</text>
<text x="45.7" y="131.7">MountingHole</text>
<text x="66" y="129.1">H3</text>
<text x="66" y="131.7">MountingHole</text>
<text x="85.1" y="129.1">H4</text>
<text x="85.1" y="131.7">MountingHole</text>
<text x="26.7" y="136.8">H5</text>
<text x="45.7" y="136.8">H6</text>
<text x="66" y="136.8">H7</text>
<text x="85.1" y="136.8">H8</text>
<text x="26.7" y="139.3">MountingHole</text>
<text x="45.7" y="139.3">MountingHole</text>
<text x="66" y="139.3">MountingHole</text>
<text x="85.1" y="139.3">MountingHole</text>
<text x="26.7" y="144.4">H9</text>
<text x="26.7" y="146.9">MountingHole</text>
<text x="45.7" y="144.4">H10</text>
<text x="45.7" y="146.9">MountingHole</text>
<text x="66" y="144.4">H11</text>
<text x="66" y="146.9">MountingHole</text>
<text x="85.1" y="144.4">H12</text>
<text x="85.1" y="146.9">MountingHole</text>
</g>
<g font-size="1.8" fill="#a90000">
<text x="83.7" y="45.5">2</text>
<text x="138.4" y="45.5">2</text>
<text x="83.7" y="48">3</text>
<text x="83.7" y="50.5">4</text>
<text x="138.4" y="48">3</text>
<text x="138.4" y="50.5">4</text>
<text x="231.1" y="51.8">2</text>
<text x="195.5" y="54.4">2</text>
<text x="195.5" y="56.9">3</text>
<text x="195.5" y="59.4">4</text>
<text x="231.1" y="54.4">3</text>
<text x="152.3" y="65.8">2</text>
<text x="152.3" y="63.2">3</text>
<text x="152.3" y="60.7">4</text>
<text x="195.5" y="62">5</text>
<text x="73.6" y="67.1">1</text>
<text x="73.6" y="69.6">2</text>
<text x="102.8" y="67.1">1</text>
<text x="102.8" y="69.6">2</text>
<text x="152.3" y="68.3">1</text>
<text x="73.6" y="72.1">3</text>
<text x="73.6" y="74.7">4</text>
<text x="73.6" y="77.2">5</text>
<text x="102.8" y="72.1">3</text>
<text x="102.8" y="74.7">4</text>
<text x="102.8" y="77.2">5</text>
<text x="152.3" y="73.4">1</text>
<text x="152.3" y="75.9">2</text>
<text x="182.2" y="75.9">5</text>
<text x="194.9" y="75.9">1</text>
<text x="73.6" y="79.8">6</text>
<text x="73.6" y="82.3">7</text>
<text x="102.8" y="79.8">6</text>
<text x="102.8" y="82.3">7</text>
<text x="152.3" y="78.5">3</text>
<text x="152.3" y="81">4</text>
<text x="182.2" y="78.5">6</text>
<text x="182.2" y="81">7</text>
<text x="182.2" y="83.6">8</text>
<text x="73" y="89.9">10</text>
<text x="73.6" y="84.8">8</text>
<text x="73.6" y="87.4">9</text>
<text x="102.2" y="89.9">10</text>
<text x="102.8" y="84.8">8</text>
<text x="102.8" y="87.4">9</text>
<text x="152.3" y="89.9">4</text>
<text x="152.3" y="87.4">5</text>
<text x="73" y="92.5">11</text>
<text x="73" y="95">12</text>
<text x="102.2" y="92.5">11</text>
<text x="102.2" y="95">12</text>
<text x="152.3" y="95">2</text>
<text x="152.3" y="92.5">3</text>
<text x="73" y="97.5">13</text>
<text x="73" y="100.1">14</text>
<text x="102.2" y="97.5">13</text>
<text x="102.2" y="100.1">14</text>
<text x="152.3" y="97.5">1</text>
<text x="73" y="102.6">15</text>
<text x="73" y="105.2">16</text>
<text x="73" y="107.7">17</text>
<text x="102.2" y="102.6">15</text>
<text x="102.2" y="105.2">16</text>
<text x="102.2" y="107.7">17</text>
<text x="152.3" y="102.6">1</text>
<text x="152.3" y="105.2">2</text>
<text x="152.3" y="107.7">3</text>
</g>
<g font-size="1.4" fill="#006464">
<text x="189.9" y="82">GND</text>
<text x="191.2" y="79.5">VS</text>
<text x="189.3" y="84.6">VOUT</text>
</g>
<g font-size="1.4" fill="#a90000">
<text x="196.2" y="78.5">2</text>
<text x="196.2" y="81">3</text>
<text x="196.2" y="83.6">4</text>
</g>
</svg>
